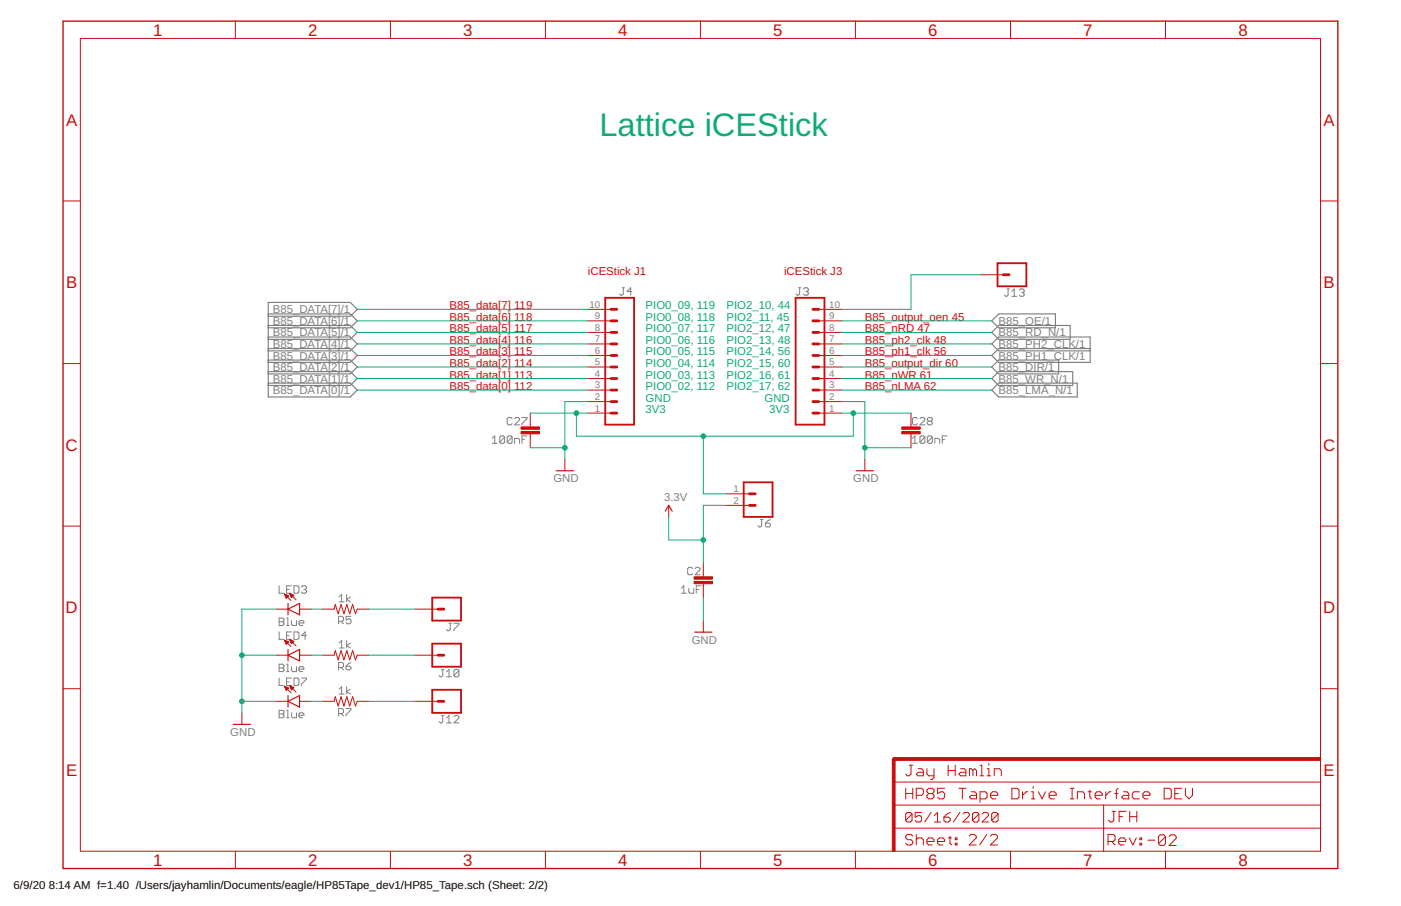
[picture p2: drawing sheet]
<svg xmlns="http://www.w3.org/2000/svg" width="432mm" height="279mm" viewBox="0 0 432 279" stroke-linecap="round" stroke-linejoin="round" font-family="sans-serif">
<g fill="none" stroke="#808080" stroke-width=".31">
<path d="M191.7 88.8h.8M192.1 88.8v1.9l-.4 .3h-.4l-.3-.3M194.8 89.9h-1.5l1.1-1.1v2.2M246.1 88.8h.7M246.5 88.8v1.9l-.4 .3h-.4l-.4-.3M247.6 89.1l.4-.3h.8l.3 .3v.4l-.3 .4M248.4 89.9h.4M248.8 89.9l.3 .4v.4l-.3 .3h-.8l-.4-.3M310.3 89.1h.8M310.7 89.1v1.9l-.4 .4h-.4l-.3-.4M311.8 91.4h1.6M311.8 89.9l.8-.8v2.3"/>
<path d="M314.2 89.5l.3-.4h.8l.4 .4v.4l-.4 .3M314.9 90.2h.4M315.3 90.2l.4 .4v.4l-.4 .4h-.8l-.3-.4M151.7 135.2l.8-.8v2.3M151.7 136.7h1.5M155.5 134.8v1.5l-.3 .4h-.8l-.4-.4M155.5 134.8l-.3-.4h-.8l-.4 .4v1.5M155.5 134.8l-1.5 1.5M157.8 134.8v1.5l-.3 .4h-.8l-.4-.4M157.8 134.8l-.3-.4h-.8l-.4 .4v1.5M157.8 129.1l-.3-.3h-.8l-.4 .3v1.5l.4 .4h.8l.3-.4M157.8 134.8l-1.5 1.5"/>
<path d="M158.6 136.7v-1.5h1.1l.4 .4v1.1M158.6 129.1l.4-.3h.7l.4 .3v.4l-1.5 1.5h1.5M160.9 128.8h1.5v.3l-1.5 1.5v.4M160.9 135.6h.7M162.4 134.4h-1.5v2.3M281.2 136.7h1.5M281.2 135.2l.8-.8v2.3M282.7 129.1l-.3-.3h-.8l-.4 .3v1.5l.4 .4h.8l.3-.4M283.5 129.1l.4-.3h.8l.4 .3v.4l-1.6 1.5h1.6M285.1 134.8v1.5l-.4 .4h-.8l-.4-.4M285.1 134.8l-.4-.4h-.8l-.4 .4v1.5M285.1 134.8l-1.6 1.5"/>
<path d="M286.2 129.9l-.4-.4v-.4l.4-.3h.8l.3 .3v.4l-.3 .4M286.2 129.9l-.4 .4v.3l.4 .4h.8l.3-.4v-.3l-.3-.4M286.2 129.9h.8M287.3 134.8v1.5l-.3 .4h-.8l-.4-.4M287.3 134.8l-.3-.4h-.8l-.4 .4v1.5M287.3 134.8l-1.5 1.5M288.1 136.7v-1.5h1.1l.4 .4v1.1M290.4 135.6h.8M291.9 134.4h-1.5v2.3M213.5 175.3l-.4-.3h-.8l-.4 .3v1.6l.4 .3h.8l.4-.3M214.2 175.3l.4-.3h.8l.4 .3v.4l-1.6 1.5h1.6M234.4 160.2h.7"/>
<path d="M234.8 160.2v1.9l-.4 .4h-.4l-.4-.4M235.9 161.4h1.2l.3 .3v.4l-.3 .4h-.8l-.4-.4zM237.4 160.2l-1.5 1.2M86 180.7v2.2h1.5M86 190.6h1.2l.3 .4v.4l-.3 .3 .3 .4v.4l-.3 .4h-1.2zM86 194.9v2.3h1.5M86 191.7h1.2M88.3 181.8h.8M88.3 190.6h.4v2.3M88.3 192.9h.8M88.3 196h.8M89.8 180.7h-1.5v2.2h1.5"/>
<path d="M89.8 194.9h-1.5v2.3h1.5M89.9 191.4v1.1l.3 .4h1.2v-1.5M90.6 180.7h1.2l.3 .3v1.6l-.3 .3h-1.2zM90.6 194.9h1.2l.3 .4v1.5l-.3 .4h-1.2zM92.1 192.1h1.6v-.4l-.4-.3h-.8l-.4 .3v.8l.4 .4h.8M92.9 181l.4-.3h.7l.4 .3v.4l-.4 .4M93.7 181.8h.3M94 181.8l.4 .4v.4l-.4 .3h-.7l-.4-.3M94.4 196h-1.5l1.1-1.1v2.3M104.4 191.6h1.1l.4-.4v-.7l-.4-.4h-1.1v2.3M104.5 184.1l.8-.8v2.3M104.5 198.3l.8-.8v2.3"/>
<path d="M104.5 185.6h1.6M104.5 199.8h1.6M105.1 191.6l.8 .8M106.8 183.3v2.3M106.8 197.5v2.3M108 184.1l-1.2 .7 1.2 .8M108 198.3l-1.2 .8 1.2 .7M108.2 190.1h-1.5v1.1l1.1-.4 .4 .4v.8l-.4 .4h-.8l-.3-.4M138.4 192.2h.7M138.8 192.2v1.9l-.4 .4h-.4l-.4-.4M139.9 192.2h1.5v.4l-1.5 1.5v.4M210 181.4l.8-.7v2.2"/>
<path d="M210 182.9h1.5M212.3 181.4v1.2l.4 .3h1.1v-1.5M214.6 181.8h.7M216.1 180.7h-1.5v2.2M86 204.8h1.2l.3 .4v.4l-.3 .4 .3 .4v.3l-.3 .4h-1.2zM86 209.1v2.3h1.5M86 219.1h1.2l.3 .3v.4l-.3 .4 .3 .4v.4l-.3 .3h-1.2zM86 206h1.2M88.3 204.8h.4v2.3M88.3 219.1h.4v2.2M88.3 207.1h.8M88.3 210.2h.8"/>
<path d="M89.8 209.1h-1.5v2.3h1.5M89.9 205.6v1.1l.3 .4h1.2v-1.5M89.9 219.8v1.2l.3 .3h1.2v-1.5M90.6 209.1h1.2l.3 .4v1.5l-.3 .4h-1.2zM92.1 206.4h1.6v-.4l-.4-.4h-.8l-.4 .4v.7l.4 .4h.8M92.9 209.1h1.5v.4l-1.5 1.5v.4M104.4 205.8h1.1l.4-.4v-.7l-.4-.4h-1.1v2.3M104.5 212.5l.8-.7v2.2M104.5 214h1.6M105.1 205.8l.8 .8M106.7 205.4h1.1l.4 .4v.4l-.4 .4h-.8l-.3-.4zM106.7 218.5h1.5v.4l-1.5 1.5v.4"/>
<path d="M106.8 211.8v2.2M108 212.5l-1.2 .8 1.2 .7M108.2 204.3l-1.5 1.1M136.1 206.4h.7M136.5 206.4v1.9l-.4 .4h-.4l-.4-.4M137.6 208.7h1.5M137.6 207.2l.8-.8v2.3M141.4 206.8v1.5l-.3 .4h-.8l-.4-.4M141.4 206.8l-.3-.4h-.8l-.4 .4v1.5M141.4 206.8l-1.5 1.5M86 220.2h1.2M88.3 221.3h.8"/>
<path d="M92.1 220.6h1.6v-.4l-.4-.4h-.8l-.4 .4v.8l.4 .3h.8M104.4 220h1.1l.4-.3v-.8l-.4-.4h-1.1v2.3M105.1 220l.8 .8M136.1 220.7h.7M136.5 220.7v1.9l-.4 .3h-.4l-.4-.3M137.6 221.4l.8-.7v2.2M137.6 222.9h1.5M139.9 221l.4-.3h.8l.3 .3v.4l-1.5 1.5h1.5"/>
</g>
<g fill="none" stroke="#808080" stroke-width=".36">
<path d="M82.7 97.5h25.3l2.1-2.1-2.1-2.1h-25.3v29.1h25.3l2.1-2.1-2.1-2.1h-25.3M82.7 96.8h25.3l2.1 2.2-2.1 2.1h-25.3M307.8 96.8h17.5v4.3h-17.5l-2.1-2.1zM82.7 107.5h25.3l2.1 2.1-2.1 2.2h-25.3M82.7 103.9h25.3l2.1 2.2-2.1 2.1h-25.3M82.7 100.4h25.3l2.1 2.1-2.1 2.1h-25.3M82.7 114.6h25.3l2.1 2.1-2.1 2.2h-25.3M82.7 111h25.3l2.1 2.2-2.1 2.1h-25.3M305.7 102.5l2.1-2.1h22v4.2h-22zM305.7 116.7l2.1-2.1h22.8v4.3h-22.8zM305.7 113.2l2.1-2.2h18.5v4.3h-18.5zM336 107.5h-28.2l-2.1 2.1 2.1 2.2h28.2v-7.9h-28.2l-2.1 2.2 2.1 2.1h28.2"/>
<path d="M305.7 120.3l2.1-2.1h24.2v4.2h-24.2z"/>
</g>
<g fill="#c90d0c" stroke="#c90d0c" stroke-width=".31">
<path d="M275 234.1h.9v28.4h-.9z"/>
<path d="M275.4 233.6h131.6v.9h-131.6z"/>
<path d="M213.9 179.3h5.7v.7h-5.7z"/>
<path d="M213.9 177.9h5.7v.7h-5.7z"/>
<path d="M160.6 133.1h5.7v.7h-5.7z"/>
<path d="M160.6 131.7h5.7v.7h-5.7z"/>
<path d="M277.9 133.1h5.7v.7h-5.7z"/>
<path d="M277.9 131.7h5.7v.7h-5.7z"/>
</g>
<g fill="none" stroke="#c90d0c" stroke-width=".31">
<path d="M24.8 11.9h382.2v250.6h-382.2zM72.5 6.5v5.4M120.3 6.5v5.4M168.1 6.5v5.4M215.9 6.5v5.4M263.7 6.5v5.4M311.4 6.5v5.4M359.2 6.5v5.4M19.4 62h5.4M407 62h5.3M181.2 99h7.1M181.2 95.4h7.1"/>
<path d="M252.3 99h7.1M252.3 95.4h7.1M302.1 84.7h7.1M19.4 112.1h5.4M181.2 116.7h7.1M181.2 113.2h7.1M181.2 109.6h7.1M181.2 106.1h7.1M181.2 102.5h7.1M252.3 116.7h7.1M252.3 113.2h7.1M252.3 109.6h7.1"/>
<path d="M252.3 106.1h7.1M252.3 102.5h7.1M407 112.1h5.3M163.4 127.4v4.3M163.4 133.8v4.3M181.2 127.4h7.1M181.2 123.8h7.1M181.2 120.3h7.1M252.3 127.4h7.1M252.3 123.8h7.1M252.3 120.3h7.1M280.8 127.4v4.3"/>
<path d="M280.8 133.8v4.3M174.1 141.6v3.6M206.1 155.9v3.5M223.9 152.3h7.1M223.9 155.9h7.1M266.6 141.6v3.6M19.4 162.2h5.4M216.8 173.6v4.3M407 162.2h5.3M85.2 187.9h3.6M87.7 183.2l2 2M87.7 183.2l1.2 .5-.7 .8z"/>
<path d="M87.7 197.4l2 2M87.7 197.4l1.2 .6M87.7 197.4l.5 1.3 .7-.7M87.7 183.3h.1M87.8 197.6h.3M87.8 183.5h.4M87.8 197.8h.7M87.9 183.6h.7M87.9 198h1M87.9 183.8h1M88 198.2h.8M88 184h.7"/>
<path d="M88.1 198.3h.5M88.1 184.2h.4M88.2 198.5h.2M88.2 184.4h.1M89.3 183l1.9 2M89.3 183l1.3 .6-.8 .7zM89.3 197.3l1.9 1.9M89.3 197.3l1.3 .5M89.3 197.3l.5 1.2 .8-.7M89.3 183.1h.1M89.4 197.4h.3M89.4 183.3h.4"/>
<path d="M89.5 197.6h.6M89.5 183.5h.7M89.5 197.8h1M89.6 183.6h.9M89.6 198h.8M89.6 183.8h.7M89.7 198.2h.5M89.7 184h.4M89.8 198.3h.2M89.8 184.2h.2M92.3 187.9h3.6M99.4 187.9h3.6l.3-1.5 .9 2.9 .9-2.9 .9 2.9 .9-2.9 .9 2.9 .9-2.9 .9 2.9 .5-1.4h3.6"/>
<path d="M127.9 187.9h7.1M216.8 180v4.3M216.8 191.4v3.5M19.4 212.4h5.4M74.5 219.8v3.6M85.2 202.1h3.6M85.2 216.3h3.6M87.7 211.7l2 1.9M87.7 211.7l1.2 .5-.7 .7zM87.7 211.8h.2M87.8 212h.6M87.9 212.1h.9"/>
<path d="M88 212.3h.8M88.1 212.5h.5M88.1 212.7h.4M88.2 212.9h.1M89.3 211.5l1.9 1.9M89.3 211.5l1.3 .5-.8 .7zM89.3 211.6h.2M89.4 211.8h.6M89.5 212h.9M89.6 212.1h.8M89.7 212.3h.6M89.7 212.5h.4"/>
<path d="M89.8 212.7h.1M92.3 202.1h3.6M92.3 216.3h3.6M99.4 202.1h3.6l.3-1.5 .9 2.9 .9-2.9 .9 2.9 .9-2.9 .9 2.9 .9-2.9 .9 2.9 .5-1.4h3.6M99.4 216.3h3.6l.3-1.4 .9 2.8 .9-2.8 .9 2.8 .9-2.8 .9 2.8 .9-2.8 .9 2.8 .5-1.4h3.6M127.9 202.1h7.1M127.9 216.3h7.1M407 212.4h5.3M280.2 236h1.1M280.8 236v2.7l-.6 .5h-.5l-.6-.5M283 237.1h1.1l.5 .5v1.6h-1.6l-.6-.5 .6-.5h1.6M285.7 237.1v1.6l.5 .5h1.7"/>
<path d="M287.9 237.1v2.7l-.6 .5h-.5M292.2 236v3.2M292.2 237.6h2.2M294.4 236v3.2M296.1 237.1h1l.6 .5v1.6h-1.6l-.6-.5 .6-.5h1.6M299.9 237.6l.5-.5 .6 .5v1.6M299.9 237.6l-.6-.5h-.5v2.1M299.9 237.6v1.6M302 239.2h1.1M302 236h.6v3.2M304.2 239.2h1.1M304.2 237.1h.6v2.1"/>
<path d="M304.8 235.4v.6M306.4 239.2v-2.1h1.7l.5 .5v1.6M275.4 255.4h131.6M275.4 248.3h131.6M275.4 241.2h131.6M279.1 243.1v3.3M279.1 244.7h2.2M281.1 251l-.5-.5h-1l-.5 .5v2M281.1 251l-2 2M281.1 251v2l-.5 .5h-1l-.5-.5M281.3 257.9l-.5-.6h-1.1l-.6 .6v.5l.6 .6h1.1l.5 .5v.6l-.5 .5h-1.1l-.6-.5M281.3 243.1v3.3"/>
<path d="M282.4 245.3h1.7l.5-.6v-1.1l-.5-.5h-1.7v3.3M282.4 257.3v3.3M282.4 259l.6-.6h1.1l.5 .6v1.6M284 250.5h-1.9v1.5l1-.5h.4l.5 .5v1l-.5 .5h-.9l-.5-.5M285.7 259.5h2.2v-.5l-.6-.6h-1.1l-.5 .6v1.1l.5 .5h1.1M286.2 244.7h1.1M286.2 244.7l-.5-.5v-.6l.5-.5h1.1l.6 .5v.6l-.6 .5M286.2 244.7l-.5 .6v.5l.5 .6h1.1l.6-.6v-.5l-.6-.6M287 250.5l-2 3M288 251.5l.9-1v3M288 253.5h1.9M289 259.5h2.1v-.5l-.5-.6h-1.1l-.5 .6v1.1l.5 .5h1.1"/>
<path d="M290.9 252h1.5l.5 .5v.5l-.5 .5h-1l-.5-.5zM291.1 243.1h-2.1v1.6l1-.5h.6l.5 .5v1.1l-.5 .6h-1.1l-.5-.6M292.2 258.4h1.1M292.8 257.9v2.2l.5 .5M292.9 250.5l-1 .5-1 1M294.4 258.4h.6v.6h-.6zM295.5 243.1h2.2M295.8 250.5l-1.9 3M296.6 243.1v3.3M296.8 251l.5-.5h1l.5 .5v.5l-2 2h2M298.7 257.9l.5-.6h1.1l.6 .6v.5l-2.2 2.2h2.2M299.3 244.2h1.1l.6 .5v1.7h-1.7l-.5-.6 .5-.5h1.7"/>
<path d="M301.7 251l-.5-.5h-1l-.5 .5v2M301.7 251v2l-.5 .5h-1l-.5-.5M301.7 251l-2 2M302 246.4h1.7l.5-.6v-1.1l-.5-.5h-1.7v3.3M302.7 251l.5-.5h1l.5 .5v.5l-2 2h2M304.1 257.3l-2.1 3.3M305.2 257.9l.6-.6h1.1l.5 .6v.5l-2.2 2.2h2.2M305.3 245.3h2.2v-.6l-.5-.5h-1.1l-.6 .5v1.1l.6 .6h1.1M307.6 251l-.5-.5h-1l-.5 .5v2M307.6 251v2l-.5 .5h-1l-.5-.5M307.6 251l-2 2M311.9 243.1h1.6l.6 .5v2.2l-.6 .6h-1.6z"/>
<path d="M315.2 244.2v2.2M316.8 244.2h-.5l-1.1 1.1M317.9 246.4h1.1M317.9 244.2h.5v2.2M318.4 242.5v.6M320.1 244.2l1.1 2.2 1-2.2M323.3 245.3h2.2v-.6l-.5-.5h-1.1l-.6 .5v1.1l.6 .6h1.1M329.9 243.1h1.1M329.9 246.4h1.1M330.4 243.1v3.3M332.1 246.4v-2.2h1.6l.5 .5v1.7M335.3 244.2h1.1"/>
<path d="M335.9 243.6v2.2l.5 .6M337.5 245.3h2.2v-.6l-.5-.5h-1.1l-.6 .5v1.1l.6 .6h1.1M340.1 248.3v14.4M340.8 244.2v2.2M341.5 259.5h1.6l.6-.5v-1.1l-.6-.6h-1.6v3.3M342.4 244.2h-.5l-1.1 1.1M342.6 259.5l1.1 1.1M342.7 250.2h1.1M343.3 250.2v2.7l-.6 .6h-.5l-.5-.6M343.5 244.7h1.1M344.6 243.1l-.5 .5v2.8M344.8 259.5h2.2v-.5l-.6-.6h-1.1l-.5 .6v1.1l.5 .5h1.1"/>
<path d="M344.9 251.8h1.1M346.3 244.2h1l.6 .5v1.7h-1.6l-.6-.6 .6-.5h1.6M347.1 250.2h-2.2v3.3M348 258.4l1.1 2.2 1.1-2.2M348.2 251.8h2.2M348.2 250.2v3.3M350.4 250.2v3.3M351.2 244.2h-1.7l-.5 .5v1.1l.5 .6h1.7M351.3 258.4h.6v.6h-.6zM352.3 245.3h2.1v-.6l-.5-.5h-1.1l-.5 .5v1.1l.5 .6h1.1M353.8 259.1h2.1M358.8 243.1h1.6l.6 .5v2.2l-.6 .6h-1.6z"/>
<path d="M359.2 258l-.5-.5h-1.1l-.6 .5v2.2M359.2 258v2.2l-.5 .5h-1.1l-.6-.5M359.2 258l-2.2 2.2M360.3 258l.5-.5h1.1l.6 .5v.6l-2.2 2.1h2.2M362.1 244.7h1.1M364.3 243.1h-2.2v3.3h2.2M365.4 243.1v2.2l1 1.1 1.1-1.1v-2.2M72.5 262.5v5.3M120.3 262.5v5.3M168.1 262.5v5.3M215.9 262.5v5.3M263.7 262.5v5.3"/>
<path d="M294.4 260.1h.6v.5h-.6zM311.4 262.5v5.3M351.3 260.1h.6v.5h-.6zM359.2 262.5v5.3"/>
</g>
<g fill="none" stroke="#c90d0c" stroke-width=".87">
<path d="M188.3 99h1.8M188.3 95.4h1.8M250.5 99h1.8M250.5 95.4h1.8M309.2 84.7h1.8M188.3 113.2h1.8M188.3 116.7h1.8M188.3 109.6h1.8M188.3 106.1h1.8M188.3 102.5h1.8M250.5 113.2h1.8M250.5 116.7h1.8"/>
<path d="M250.5 109.6h1.8M250.5 106.1h1.8M250.5 102.5h1.8M188.3 120.3h1.8M188.3 123.8h1.8M188.3 127.4h1.8M250.5 120.3h1.8M250.5 123.8h1.8M250.5 127.4h1.8M231 155.9h1.8M231 152.3h1.8M135 187.9h1.8"/>
<path d="M135 202.1h1.8M135 216.3h1.8M277.2 234.1h-1.8v1.7"/>
</g>
<path d="M19.4 6.5h392.9v261.3h-392.9z" fill="none" stroke="#c90d0c" stroke-width=".42"/>
<path d="M171.4 145.2h5.4M205 157.6l1.1-1.7 1.1 1.7M263.9 145.2h5.3M88.8 187.9l3.5-1.8v3.5zM88.8 186.1v3.5M214.1 194.9h5.3M88.8 200.3v3.5M88.8 214.5v3.6M88.8 202.1l3.5-1.8v3.5zM88.8 216.3l3.5-1.8v3.6zM71.9 223.4h5.3" fill="none" stroke="#c90d0c" stroke-width=".36"/>
<path d="M186.5 91.8h8.9v39.2h-8.9zM245.2 91.8h8.9v39.2h-8.9zM307.4 81.2h8.9v7.1h-8.9zM229.2 148.7h8.9v10.7h-8.9zM133.2 184.3h8.9v7.1h-8.9zM133.2 198.5h8.9v7.1h-8.9zM133.2 212.7h8.9v7.1h-8.9z" fill="none" stroke="#c90d0c" stroke-width=".57"/>
<g fill="none" stroke="#0dab76" stroke-width=".31">
<path d="M110.1 99h71.1M110.1 95.4h71.1M259.4 99h46.3M302.1 84.7h-21.3v10.7h-21.4M110.1 109.6h71.1M110.1 106.1h71.1M110.1 102.5h71.1M110.1 116.7h71.1M110.1 113.2h71.1M259.4 109.6h46.3M259.4 106.1h46.3M259.4 102.5h46.3"/>
<path d="M259.4 116.7h46.3M259.4 113.2h46.3M110.1 120.3h71.1M163.4 138.1h10.7M163.4 127.4h17.8M177.7 127.4v7.1h85.3v-7.1M181.2 123.8h-7.1v17.8M216.8 134.5v17.8h7.1M259.4 123.8h7.2v17.8M259.4 127.4h21.4M259.4 120.3h46.3M266.6 138.1h14.2"/>
<path d="M206.1 159.4v7.1h10.7M223.9 155.9h-7.1v17.7M85.2 187.9h-10.7v31.9M95.9 187.9h3.5M113.7 187.9h14.2M216.8 184.3v7.1M74.5 216.3h10.7M74.5 202.1h10.7M95.9 216.3h3.5M95.9 202.1h3.5M113.7 216.3h14.2M113.7 202.1h14.2"/>
</g>
<g fill="#0dab76" stroke="#0dab76" stroke-width=".31">
<circle cx="174.1" cy="138.1" r=".72"/>
<circle cx="266.6" cy="138.1" r=".72"/>
<circle cx="74.5" cy="216.3" r=".72"/>
<circle cx="74.5" cy="202.1" r=".72"/>
<circle cx="216.8" cy="166.5" r=".72"/>
<circle cx="177.7" cy="127.4" r=".72"/>
<circle cx="263" cy="127.4" r=".72"/>
<circle cx="216.8" cy="134.5" r=".72"/>
</g>
<text font-size="10.1" fill="#0dab76" x="184.8" y="42.1">Lattice iCEStick</text>
<g font-size="5.2" fill="#c90d0c">
<text x="47.2" y="11">1</text>
<text x="95" y="11">2</text>
<text x="142.8" y="11">3</text>
<text x="190.6" y="11">4</text>
<text x="238.3" y="11">5</text>
<text x="286.1" y="11">6</text>
<text x="333.9" y="11">7</text>
<text x="381.7" y="11">8</text>
<text x="20.4" y="38.7">A</text>
<text x="408" y="38.7">A</text>
<text x="20.4" y="88.9">B</text>
<text x="408" y="88.9">B</text>
<text x="20.2" y="139">C</text>
<text x="407.8" y="139">C</text>
<text x="20.2" y="189.1">D</text>
<text x="407.8" y="189.1">D</text>
<text x="20.4" y="239.3">E</text>
<text x="408" y="239.3">E</text>
<text x="47.2" y="267">1</text>
<text x="95" y="267">2</text>
<text x="142.8" y="267">3</text>
<text x="190.6" y="267">4</text>
<text x="238.3" y="267">5</text>
<text x="286.1" y="267">6</text>
<text x="333.9" y="267">7</text>
<text x="381.7" y="267">8</text>
</g>
<g font-size="3.5" fill="#c90d0c">
<text x="181.2" y="84.7">iCEStick J1</text>
<text x="241.7" y="84.7">iCEStick J3</text>
<text x="138.5" y="95.4">B85_data[7] 119</text>
<text x="138.5" y="99">B85_data[6] 118</text>
<text x="266.6" y="99">B85_output_oen 45</text>
<text x="138.5" y="102.5">B85_data[5] 117</text>
<text x="138.5" y="106.1">B85_data[4] 116</text>
<text x="266.6" y="106.1">B85_ph2_clk 48</text>
<text x="266.6" y="102.5">B85_nRD 47</text>
<text x="138.5" y="109.6">B85_data[3] 115</text>
<text x="138.5" y="113.2">B85_data[2] 114</text>
<text x="266.6" y="109.6">B85_ph1_clk 56</text>
<text x="266.6" y="113.2">B85_output_dir 60</text>
<text x="138.5" y="116.7">B85_data[1] 113</text>
<text x="266.6" y="116.7">B85_nWR 61</text>
<text x="138.5" y="120.3">B85_data[0] 112</text>
<text x="266.6" y="120.3">B85_nLMA 62</text>
</g>
<g font-size="3.5" fill="#0dab76">
<text x="199" y="95.4">PIO0_09, 119</text>
<text x="223.9" y="95.4">PIO2_10, 44</text>
<text x="199" y="99">PIO0_08, 118</text>
<text x="223.9" y="99">PIO2_11, 45</text>
<text x="199" y="106.1">PIO0_06, 116</text>
<text x="199" y="102.5">PIO0_07, 117</text>
<text x="223.9" y="102.5">PIO2_12, 47</text>
<text x="223.9" y="106.1">PIO2_13, 48</text>
<text x="199" y="113.2">PIO0_04, 114</text>
<text x="199" y="109.6">PIO0_05, 115</text>
<text x="223.9" y="109.6">PIO2_14, 56</text>
<text x="223.9" y="113.2">PIO2_15, 60</text>
<text x="199" y="116.7">PIO0_03, 113</text>
<text x="223.9" y="116.7">PIO2_16, 61</text>
<text x="199" y="123.8">GND</text>
<text x="199" y="120.3">PIO0_02, 112</text>
<text x="223.9" y="120.3">PIO2_17, 62</text>
<text x="235.6" y="123.8">GND</text>
<text x="199" y="127.4">3V3</text>
<text x="237" y="127.4">3V3</text>
</g>
<g font-size="3.5" fill="#808080">
<text x="84.1" y="100.2">B85_DATA[6]/1</text>
<text x="84.1" y="96.6">B85_DATA[7]/1</text>
<text x="307.8" y="100.2">B85_OE/1</text>
<text x="84.1" y="107.3">B85_DATA[4]/1</text>
<text x="84.1" y="103.8">B85_DATA[5]/1</text>
<text x="307.8" y="107.3">B85_PH2_CLK/1</text>
<text x="307.8" y="103.8">B85_RD_N/1</text>
<text x="84.1" y="110.9">B85_DATA[3]/1</text>
<text x="307.8" y="110.9">B85_PH1_CLK/1</text>
<text x="84.1" y="114.4">B85_DATA[2]/1</text>
<text x="84.1" y="118">B85_DATA[1]/1</text>
<text x="307.8" y="118">B85_WR_N/1</text>
<text x="307.8" y="114.4">B85_DIR/1</text>
<text x="84.1" y="121.5">B85_DATA[0]/1</text>
<text x="307.8" y="121.5">B85_LMA_N/1</text>
<text x="170.5" y="148.7">GND</text>
<text x="263" y="148.7">GND</text>
<text x="204.7" y="154.4">3.3V</text>
<text x="213.2" y="198.5">GND</text>
<text x="71" y="227">GND</text>
</g>
<g font-size="3.5">
<text x="4.2" y="274.2">6/9/20</text>
<text x="15" y="274.2">8:14 AM f=1.40 /Users/jayhamlin/Documents/eagle/HP85Tape_dev1/HP85_Tape.sch (Sheet: 2/2)</text>
</g>
<g font-size="3" fill="#808080">
<text x="181.7" y="94.9">10</text>
<text x="255.6" y="94.9">10</text>
<text x="183.4" y="98.5">9</text>
<text x="255.6" y="98.5">9</text>
<text x="183.4" y="105.6">7</text>
<text x="183.4" y="102">8</text>
<text x="255.6" y="105.6">7</text>
<text x="255.6" y="102">8</text>
<text x="183.4" y="112.7">5</text>
<text x="183.4" y="109.1">6</text>
<text x="255.6" y="112.7">5</text>
<text x="255.6" y="109.1">6</text>
<text x="183.4" y="119.8">3</text>
<text x="183.4" y="116.2">4</text>
<text x="255.6" y="119.8">3</text>
<text x="255.6" y="116.2">4</text>
<text x="183.4" y="123.3">2</text>
<text x="255.6" y="123.3">2</text>
<text x="183.4" y="126.9">1</text>
<text x="255.6" y="126.9">1</text>
<text x="226.1" y="151.8">1</text>
<text x="226.1" y="155.3">2</text>
</g>
</svg>
